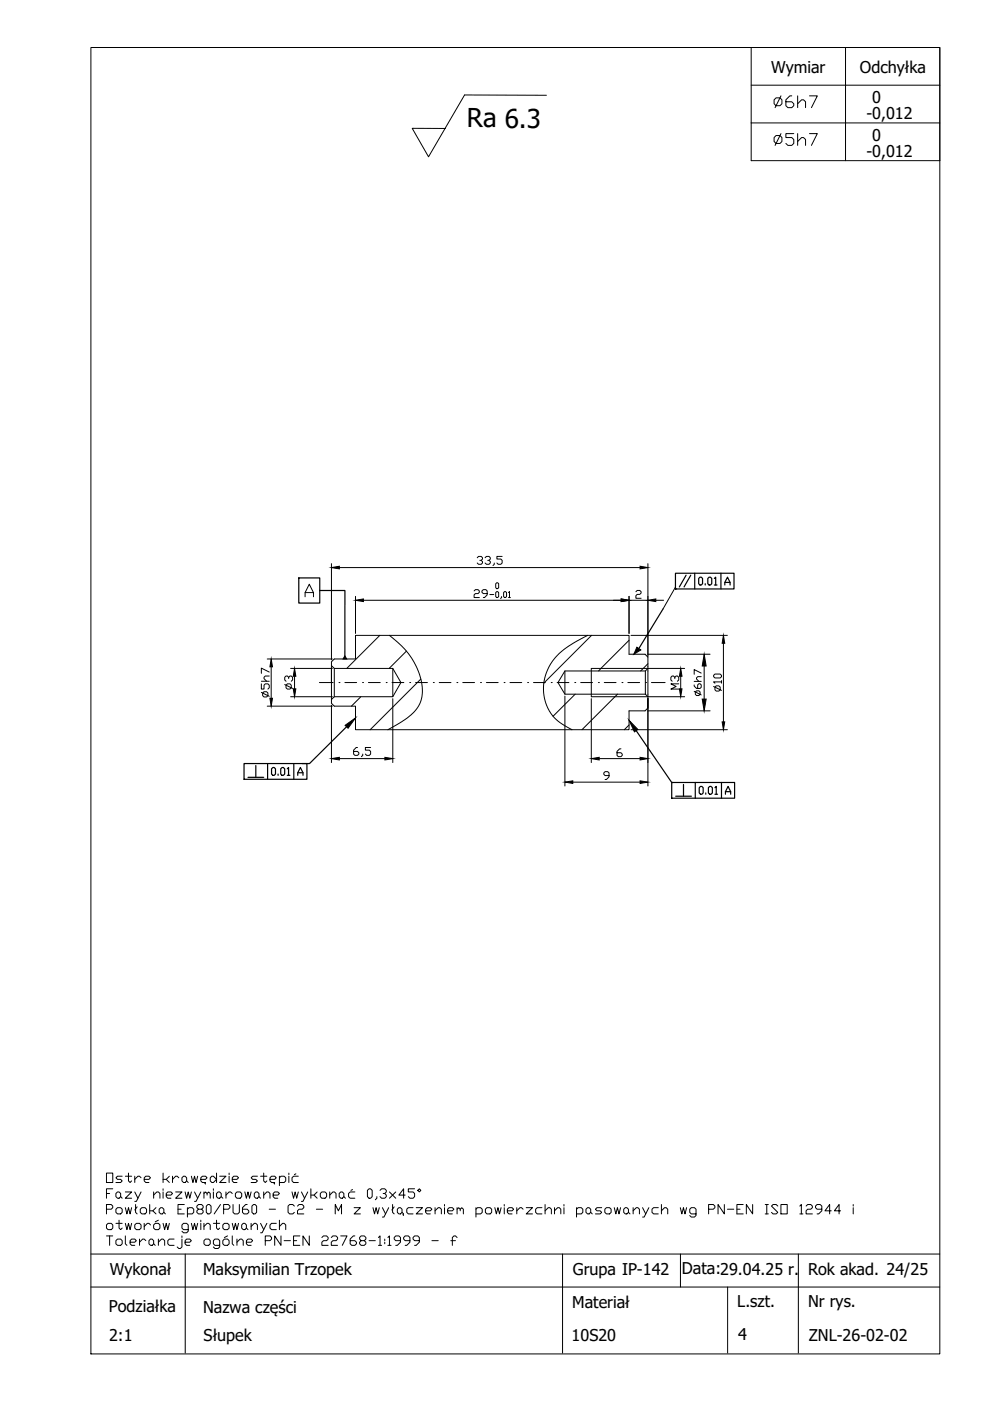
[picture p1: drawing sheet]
<svg xmlns="http://www.w3.org/2000/svg" width="210mm" height="297mm" viewBox="0 0 210 297" stroke-linecap="round" stroke-linejoin="round" font-family="sans-serif">
<!-- layer: tabelka -->
<path d="M159.3 10.1v24h40M159.3 18.1h40M179.3 10.1v24M159.3 26.1h40M19.3 272.9h180M19.3 265.9h180M39.3 265.9v21M119.3 265.9v21M144.3 265.9v7M154.3 272.9v14M169.3 265.9v21" fill="none" stroke="#000" stroke-width=".21"/>
<!-- layer: kontury -->
<path d="M19.3 10.1h180v277h-180z" fill="none" stroke="#000" stroke-width=".21"/>
<!-- layer: Hatch (ANSI) -->
<path d="M80.5 134.7l-7 7M86.2 138.1l-3.7 3.6M125.4 134.7l-10.1 10.1M133.4 135.7l-6 6M76.5 147.7l-2 2M89.2 144l-10.7 10.7M122 147.2l-4.7 4.7M130.9 147.2l-7.5 7.5M133.4 153.7l-1 1M137.4 140.7l-1 1" fill="none" stroke="#000" stroke-width=".21"/>
<!-- layer: Visible Narrow (ISO) -->
<path d="M125.4 141.7h12M125.4 147.7h12" fill="none" stroke="#000" stroke-width=".21"/>
<!-- layer: Visible (ISO) -->
<path d="M133.4 138.7v-4h-58v5h-4.5M70.9 149.7h4.5v5h58v-4M119.8 142.3v4.9M125.4 141.7v6M136.8 142.3h-17l-1.5 2.4 1.5 2.5h17M137.4 141.3v.4M137.4 142.3v5.8" fill="none" stroke="#000" stroke-width=".21"/>
<!-- layer: osie -->
<g fill="none" stroke="#000" stroke-width=".21">
<path d="M67.7 144.7h2.9M71.9 144.7h.1M73.1 144.7h2.5M76.9 144.7h.1M78.1 144.7h2.5M81.9 144.7h.1M83.1 144.7h2.5M86.9 144.7h.1M88.1 144.7h2.5M91.9 144.7h.1M93.1 144.7h2.5M96.9 144.7h.1"/>
<path d="M98.1 144.7h2.5M101.9 144.7h.1M103.1 144.7h2.5M106.9 144.7h.1M108.1 144.7h2.5M111.9 144.7h.1M113.1 144.7h2.5M116.9 144.7h.1M118.1 144.7h2.5M121.9 144.7h.1M123.1 144.7h2.5M126.9 144.7h.1"/>
<path d="M128.1 144.7h2.5M131.9 144.7h.1M133.1 144.7h2.5M136.9 144.7h.1M138.1 144.7h2.9"/>
</g>
<!-- layer: 0 -->
<path d="M199.3 10.1v24M70.9 139.7l-.6 .6v8.8l.6 .6M82.6 134.7a15.7 15.7 0 0 1 6.9 11.4 6.8 6.8 0 0 1-3.6 6.4l-3.7 2.2M124.6 134.7a17.9 17.9 0 0 0-7.8 6 9.3 9.3 0 0 0 3.7 13.6l.8 .4M133.4 138.7h3.4l.6 .6v2M70.3 141.1l.6 .6v6M70.3 141.7v3M70.9 141.7h12.4v6h-12.4M70.9 147.7l-.6 .6M83.3 141.7l1.7 3-1.7 3M137.4 142.3v-.6l-.6 .6v4.9l.6 .5M137.4 150.1v-2v2l-.6 .6h-3.4" fill="none" stroke="#000" stroke-width=".21"/>
<!-- layer: wymiary -->
<g fill="none" stroke="#000" stroke-width=".25">
<path d="M63.4 122.5h4.4v5.4h-4.4zM67.8 125.2h5.3v13.9M140.6 129.1l-5.2 8.4M143.2 121.5h12.4v3.4h-12.4zM143.2 124.9h.2M145.5 121.9l-1.5 2.5M146.5 121.9l-1.5 2.5M147.3 121.5v3.4M148.1 122.6l.3-.2h.3l.3 .2v1.2l-.3 .2h-.3l-.3-.2zM149.5 123.8v.2M150.1 122.6l.2-.2h.3l.3 .2v1.2l-.3 .2h-.3l-.2-.2zM151.5 122.6l.2-.2v1.6"/>
<path d="M151.5 124h.5M152.9 121.5v3.4M153.7 124v-.5l.5-1.1 .6 1.1v.5M153.7 123.5h1.1M73.5 154.1l-7.9 7.8h-1.5M134.9 154.9l7.5 11h.3M51.7 161.9h13.4v3.3h-13.4zM52.6 164.8h3.3M54.2 162.3v2.5M56.7 161.9v3.3M57.8 162.7h.3l.3 .3v1.1l-.3 .3h-.3l-.2-.3v-1.1zM59 164.1v.3"/>
<path d="M59.5 163l.3-.3h.3l.3 .3v1.1l-.3 .3h-.3l-.3-.3zM60.9 163l.3-.3v1.7M60.9 164.4h.6M62.3 161.9v3.3M63.1 164.4v-.6l.6-1.1 .5 1.1v.6M63.1 163.8h1.1M142.4 165.9h13.4v3.3h-13.4zM143.3 168.8h3.3M144.9 166.3v2.5M147.4 165.9v3.3M148.5 166.7h.3l.3 .3v1.1l-.3 .3h-.3l-.2-.3v-1.1zM149.6 168.1v.3"/>
<path d="M150.2 167l.3-.3h.2l.3 .3v1.1l-.3 .3h-.2l-.3-.3zM151.6 167l.3-.3v1.7M151.6 168.4h.5M153 165.9v3.3M153.8 168.4v-.6l.6-1.1 .5 1.1v.6M153.8 167.8h1.1"/>
</g>
<g fill="none" stroke="#000" stroke-width=".21">
<path d="M115.9 20.2l-17.4-.1-7.6 13.1-3.5-6h7M70.3 119.5v20.4M137.4 119.5v19.8M56.7 139.7h13.8M64.7 126.5v-.9l.9-1.7 .9 1.7v.9M64.7 125.6h1.8M71.9 120.3h63.8M75.4 126.4v7.9M77 127.3h54.7M100.5 125.3l.3-.3h.6l.2 .3v.3l-.2 .3h-.6l-.3 .2v.6h1.1M103.3 125.9h-.8l-.3-.3v-.3l.3-.3h.5l.3 .3v.8l-.6 .6h-.2M103.9 126.1h.8"/>
<path d="M105.3 123.6l.4 .2v.8l-.2 .2-.4-.2v-.8zM105.3 125.4l.4 .2v.9l-.2 .2-.4-.2v-.9zM106.4 126.5l-.3 .4M107 125.4l.4 .2v.9l-.2 .2-.4-.2v-.9zM107.8 125.6l.2-.2v1.3M107.8 126.7h.4M133.4 126.4v7.9M133.4 127.3h4M133.8 134.7h20.4M134.8 125.5l.3-.3h.5l.3 .3v.2l-.3 .3h-.5l-.3 .3v.5h1.1M137.4 138.7h13.1M139 127.3h1.7"/>
<path d="M143.2 124.5l-2.6 4.6M153.4 136.4v16.7M56.7 149.7h13.8M60.4 145.1l1.6 .9M60.6 145.3l.3-.3h.6l.3 .3v.5l-.3 .3h-.6l-.3-.3zM61.2 143.9v-.3l-.3-.3h-.3l-.2 .3v.6l.2 .2M61.2 143.6l.3-.3h.3l.2 .3v.6l-.2 .2M61.6 147.7h8.9M61.6 141.7h8.9M62.5 143.4v2.6M70.3 149.5v12.2M83.3 148.1v13.6"/>
<path d="M119.8 147.6v19.1M125.4 148.1v13.6M131.7 158.8h-.3l-.6 .5v.9l.3 .2h.6l.2-.2v-.3l-.2-.3h-.9M133.8 154.7h20.4M137.4 147.7h7.8M137.4 141.7h7.8M137.4 148.1v18.6M137.4 150.7h13.1M71.9 160.8h9.7M121.4 165.8h14.3M127 160.8h8.7M129.1 164.4h-.8l-.3-.2v-.3l.3-.3h.6l.2 .3v.8l-.5 .6h-.3"/>
</g>
<g fill="#000" stroke="#000" stroke-width=".21">
<path d="M70.3 120.3l1.6-.2v.5zM73.1 139.1l.4 .6h-.8zM75.4 127.3l1.6-.3v.5zM131.7 127l1.7 .3-1.7 .2zM135.7 120.1l1.7 .2-1.7 .3zM135 137.2l.9 .6-1.5 .9zM137.4 127.3l1.6-.3v.5zM153.4 134.7l.3 1.7h-.6zM62.2 146h.5l-.2 1.7zM62.5 141.7l.2 1.7h-.5zM73.2 153.8l2.2-1.6-1.6 2.2zM133.4 152.7l1.8 2-.7 .5z"/>
<path d="M149.3 138.7l.4 2.5h-.8zM148.9 148.2h.8l-.4 2.5zM153.1 153.1h.6l-.3 1.6zM70.3 160.8l1.6-.2v.5zM81.6 160.6l1.7 .2-1.7 .3zM119.8 165.8l1.6-.2v.5zM125.4 160.8l1.6-.2v.5zM135.7 160.6l1.7 .2-1.7 .3zM135.7 165.6l1.7 .2-1.7 .3z"/>
</g>
<!-- layer: kreskowanie -->
<path d="M127.4 141.7l-.5 .6M136.4 141.7l-.6 .6" fill="none" stroke="#000" stroke-width=".21"/>
<!-- layer: opis -->
<g fill="none" stroke="#000" stroke-width=".21">
<path d="M22.6 248.7h1.3v2h-1.3zM22.6 256.4h1l.3-.4v-.3l-.3-.3h-1v2M22.6 259.7l.3-.3h.7l.3 .3v.7l-.3 .3h-.7l-.3-.3zM22.6 253h.6M23.9 252h-1.3v2M24.6 253l.3-.3h.3l.4 .3v.7l-.4 .3h-.3l-.3-.3zM24.6 256.4l.3-.4h.7l.3 .4v.6l-.3 .4h-.7l-.3-.4zM24.6 259.4h1.3M25.2 258.7v1.7l.4 .3 .3-.3M25.6 253.7l.3 .3M25.9 249.4h-1l-.3 .3 .3 .3h.7l.3 .4-.3 .3h-1M26.6 252.7h1.3l-1.3 1.3h1.3"/>
<path d="M26.6 256l.3 1.4 .3-1.4 .4 1.4 .3-1.4M26.6 259.4l.3 1.3 .3-1.3 .4 1.3 .3-1.3M26.6 249.4h1.3M27.2 248.7v1.7l.4 .3 .3-.3M28.6 259.7l.3-.3h.7l.3 .3v.7l-.3 .3h-.7l-.3-.3zM28.6 249.4v1.3M28.6 252.7l.6 1.3M28.7 255.4v1.6l.4 .4M29.1 255.9l-.5 .6M29.7 256.4l.4-.4h.6l.4 .4v.6l-.4 .4h-.6l-.4-.4zM29.9 249.7l-.3-.3h-.4l-.6 .6M29.9 252.7l-1 2h-.3"/>
<path d="M30.6 250h1l.3-.3-.3-.3h-.7l-.3 .3v.7l.3 .3h.7M30.6 259.4v1.3M31.7 255.4v2M31.9 259.7l-.3-.3h-.4l-.6 .6M32.4 256.7l.7 .7M32.6 253.4l.6-.7h.4l.3 .3v1M32.6 259.7l.3-.3h.7l.3 .3v.7l-.3 .3h-.7l-.3-.3zM32.6 252.7v1.3M33.1 256l-.7 .7h-.7M33.6 258.7l-.7 .3M33.7 256.4l.4-.4h.3l.3 .4v.6l-.3 .4h-.3l-.4-.4zM34.6 259.4l.3 1.3 .3-1.3 .4 1.3 .3-1.3"/>
<path d="M34.6 248.7v2M34.6 252v.4M34.6 252.7v1.3M34.7 257l.4 .4M35.2 253.4h1l.4-.4-.4-.3h-.6l-.4 .3v.7l.4 .3h.6M35.2 250l.7 .7M35.9 249.4l-.7 .6h-.6M36.6 249.4v1.3M37.2 252.7h1.4l-1.4 1.3h1.4M37.7 256.4h.7M37.9 249.7l-.3-.3h-.4l-.6 .6M38.6 249.7l.3-.3h.3l.4 .3v.7l-.4 .3h-.3l-.3-.3z"/>
<path d="M39.1 255.4h-1.4v2h1.4M39.2 252.7l.4 1.3 .3-1.3 .3 1.3 .4-1.3M39.6 250.4l.3 .3M39.7 256.4l.4-.4h.6l.4 .4v.6l-.4 .4h-1M39.7 256v2M40.6 249.4l.3 1.3 .3-1.3 .4 1.3 .3-1.3M40.6 259.4l.3 1.3 .3-1.3 .4 1.3 .3-1.3M41.2 252.7l.7 1.3M42.1 256.4l-.4-.4v-.3l.4-.3h.6l.4 .3v.3l-.4 .4h-.6l-.4 .3v.3l.4 .4h.6l.4-.4v-.3l-.4-.3M42.6 250h1l.3-.3-.3-.3h-.7l-.3 .3v.7l.3 .3h.7l-.2 .2 .2 .1M42.6 252.7l-1 2h-.4M42.6 258.7v.3"/>
<path d="M42.6 259.4v1.3M43.2 253l.4-.3 .3 .3v.4M43.2 252.7v1.3M43.2 259.4v1.3M43.7 255.7l.4-.3h.3l.3 .3v1.3l-.3 .4h-.3l-.4-.4zM43.9 253l.3-.3 .4 .3v1M44.6 249.7l.3-.3h.3l.7 .6-.7 .7h-.3l-.3-.3zM45.2 252v.4M45.2 252.7v1.3M45.2 259.4h1.4M45.9 253l.3-.3h.4l.3 .3v.7l-.3 .3h-.4l-.3-.3zM45.9 258.7v1.7l.3 .3 .4-.3"/>
<path d="M45.9 248.7v2M46.6 249.4h1.3l-1.3 1.3h1.3M46.7 255.4l-1.3 2M46.9 253.7l.3 .3M47.4 256.4h1l.3-.4v-.3l-.3-.3h-1v2M47.6 259.4h.6l.4 .3v.7l-.4 .3h-.6l-.4-.3v-.7zM47.9 252.7v1.3M48.6 248.7v.3M48.6 249.4v1.3M49.2 250h1l.4-.3-.4-.3h-.6l-.4 .3v.7l.4 .3h.6M49.2 253l-.3-.3h-.3l-.7 .7M49.2 259.4l.4 1.3 .3-1.3 .3 1.3 .4-1.3"/>
<path d="M49.4 255.4v1.6l.3 .4h.7l.3-.4v-1.6M49.9 253l.3-.3h.7l.3 .3v.7l-.3 .3h-.7l-.3-.3zM51.6 259.4h.3l.3 .3v.7l-.3 .3h-.3l-.4-.3v-.7zM51.9 252.7l.3 1.3 .4-1.3 .3 1.3 .3-1.3M52.4 255.4h-.3l-.7 .6v1l.3 .4h.7l.3-.4v-.3l-.3-.3h-1M53.2 259.4v1.3M53.4 255.7l.3-.3h.4l.3 .3v1.3l-.3 .4h-.4l-.3-.4zM53.9 253l.3-.3h.4l.3 .3v.7l-.3 .3h-.4l-.3-.3zM54.6 249.4h-1l-.4 .3 .4 .3h.6l.4 .4-.4 .3h-1M54.9 253.7l.3 .3M55.2 249.4h1.4M55.2 259.4l.7 1.3"/>
<path d="M55.9 248.7v1.7l.3 .3 .4-.3M55.9 253.4l.7-.7h.3l.3 .3v1M55.9 252.7v1.3M56.6 259.4l-1 2h-.4M57.1 256.4h1.3M57.2 250h1l.4-.3-.4-.3h-.6l-.4 .3v.7l.4 .3h.6l-.1 .2 .1 .1M57.9 253.4h1l.3-.4-.3-.3h-.7l-.3 .3v.7l.3 .3h.7M58.6 259.4h-1l-.4 .3v.7l.4 .3h1M59.2 249.7l.4-.3h.6l.4 .3v.7l-.4 .3h-1M59.2 249.4v2M59.2 258.7v2M61.2 248.7v.3"/>
<path d="M61.2 249.4v1.3M61.9 252.7l.3 1.3 .4-1.3 .3 1.3 .3-1.3M62.4 255.7l-.3-.3h-.7l-.3 .3v1.3l.3 .4h.7l.3-.4M62.7 248.9l-.3 .1M63.1 255.7l.3-.3h.7l.3 .3v.3l-.3 .4h-.7l-.3 .3v.7h1.3M63.2 249.4h-1l-.3 .3v.7l.3 .3h1M63.9 252.7l.7 1.3M65.2 252.7l-1 2h-.3M65.9 252v2M66.6 253.4l.6 .6M67.1 256.4h1.3M67.2 252.7l-.6 .7h-.7"/>
<path d="M67.9 253l.3-.3h.7l.3 .3v.7l-.3 .3h-.7l-.3-.3zM69.9 253.4l.7-.7h.3l.3 .3v1M69.9 252.7v1.3M71.1 257.4v-2l.6 1.3 .7-1.3v2M71.9 253l.3-.3h.4l.3 .3v.7l-.3 .3h-.4l-.3-.3zM72.9 253.7l.3 .3M74.7 252.2l-.3 .2M75.1 256h1.3l-1.3 1.4h1.3M75.2 252.7h-1l-.3 .3v.7l.3 .3h1M77.9 252.4l.3-.4h.4l.3 .4v1.3l-.3 .3h-.4l-.3-.3zM79.1 256l.3 1.4 .3-1.4 .4 1.4 .3-1.4M79.9 253.7v.3l-.3 .4"/>
<path d="M80.6 252.4l.3-.4h.7l.3 .4v.3l-.3 .3h-.4M81.1 256l.6 1.4M81.6 253l.3 .4v.3l-.3 .3h-.7l-.3-.3M82.4 256l-1 2h-.3M82.6 252.7l1.3 1.3M83.2 255.4v1.6l.4 .4M83.6 255.9l-.5 .6M83.9 252.7l-1.3 1.3M84.2 256.4l.4-.4h.3l.3 .4v.6l-.3 .4h-.3l-.4-.4zM85.2 257l.4 .4-.2 .1 .2 .2M85.9 253.4h-1.3l1-1.4v2M87.6 256h-1l-.4 .4v.6l.4 .4h1"/>
<path d="M87.9 252h-1.3v.7h1l.3 .3v.7l-.3 .3h-.7l-.3-.3M88.2 256h1.4l-1.4 1.4h1.4M88.6 252.4l.3-.4 .3 .4-.3 .3zM90.2 256.7h1l.4-.3-.4-.4h-.6l-.4 .4v.6l.4 .4h.6M92.2 256.7l.7-.7h.3l.4 .4v1M92.2 256v1.4M94.2 255.4v.3M94.2 256v1.4M94.9 256.7h1l.3-.3-.3-.4h-.7l-.3 .4v.6l.3 .4h.7M96.9 256.4l.3-.4 .4 .4v.3M96.9 256v1.4M97.6 256.4l.3-.4 .3 .4v1"/>
<path d="M100.9 256.4l.3-.4h.7l.3 .4v.6l-.3 .4h-1M100.9 256v2M102.9 256.4l.3-.4h.7l.3 .4v.6l-.3 .4h-.7l-.3-.4zM104.9 256l.3 1.4 .4-1.4 .3 1.4 .3-1.4M106.9 255.4v.3M106.9 256v1.4M107.6 256.7h1l.3-.3-.3-.4h-.7l-.3 .4v.6l.3 .4h.7M109.6 256v1.4M110.9 256.4l-.3-.4h-.4l-.6 .7M111.6 256h1.3l-1.3 1.4h1.3M114.9 256h-1l-.3 .4v.6l.3 .4h1M115.6 256.7l.6-.7h.4l.3 .4v1"/>
<path d="M115.6 255.4v2M117.6 256.7l.6-.7h.4l.3 .4v1M117.6 256v1.4M119.6 255.4v.3M119.6 256v1.4M122.2 256.4l.4-.4h.6l.4 .4v.6l-.4 .4h-1M122.2 256v2M124.2 256.4l.4-.4h.3l.3 .4v.6l-.3 .4h-.3l-.4-.4zM125.2 257l.4 .4M127.6 256h-1l-.4 .4 .4 .3h.6l.4 .3-.4 .4h-1M128.2 256.4l.4-.4h.6l.4 .4v.6l-.4 .4h-.6l-.4-.4zM130.2 256l.4 1.4 .3-1.4 .3 1.4 .4-1.4"/>
<path d="M132.2 256.4l.4-.4h.3l.3 .4v.6l-.3 .4h-.3l-.4-.4zM133.2 257l.4 .4M134.2 256.7l.7-.7h.3l.4 .4v1M134.2 256v1.4M136.2 256l.7 1.4M137.6 256l-1 2h-.4M139.6 256h-1l-.4 .4v.6l.4 .4h1M140.2 256.7l.7-.7h.3l.4 .4v1M140.2 255.4v2M144.2 256l.4 1.4 .3-1.4 .3 1.4 .4-1.4M147.6 257.4h-1l-.4-.4v-.6l.4-.4h.6l.4 .4v1.3l-.4 .3h-.6l-.4-.3M150.2 256.4h1l.4-.4v-.3l-.4-.3h-1v2"/>
<path d="M153.6 255.4v2l-1.4-2v2M154.2 256.4h1.4M156.2 256.4h.7M157.6 255.4h-1.4v2h1.4M159.6 255.4v2l-1.4-2v2M162.2 257.4h.7M162.2 255.4h.7M162.6 255.4v2M164.9 255.7l-.3-.3h-.7l-.3 .3 1.3 1.3-.3 .4h-.7l-.3-.4M165.6 255.4h1.3v2h-1.3zM169.6 255.7l.3-.3v2M169.6 257.4h.6"/>
<path d="M170.9 255.7l.3-.3h.7l.3 .3v.3l-.3 .4h-.7l-.3 .3v.7h1.3M174.2 256.4h-1l-.3-.4v-.3l.3-.3h.7l.3 .3v1l-.6 .7h-.4M176.2 256.7h-1.3l1-1.3v2M178.2 256.7h-1.3l1-1.3v2M180.9 255.4v.3M180.9 256v1.4M22.6 262h1.3M23.2 262v2M24.6 263l.3-.3h.7l.3 .3v.7l-.3 .3h-.7l-.3-.3zM26.6 262v1.7l.3 .3M27.6 263.4h1l.3-.4-.3-.3h-.7l-.3 .3v.7l.3 .3h.7M29.6 262.7v1.3"/>
<path d="M30.9 263l-.3-.3h-.4l-.6 .7M31.9 262.7h.3l.4 .3v.7l-.4 .3h-.3l-.3-.3v-.7zM32.6 263.7l.3 .3M33.6 263.4l.6-.7h.4l.3 .3v1M33.6 262.7v1.3M36.9 262.7h-1l-.3 .3v.7l.3 .3h1M38.6 262.7v1.7l-.4 .3h-.3l-.3-.3M38.6 262v.4M39.2 263.4h1l.4-.4-.4-.3h-.6l-.4 .3v.7l.4 .3h.6M39.9 260.7h-1l-.3-.3v-.7l.3-.3h.7l.3 .3v1.3l-.3 .4h-.7l-.3-.4M43.2 260l.7-.6h.3l.4 .3v1M43.6 262.7h.6l.4 .3v.7l-.4 .3h-.6l-.4-.3v-.7z"/>
<path d="M46.6 264h-1l-.4-.3v-.7l.4-.3h.6l.4 .3v1.4l-.4 .3h-.6l-.4-.3M47.6 262.7h.6l.4 .3v.7l-.4 .3h-.6l-.4-.3v-.7zM48.2 262l-.6 .4M49.2 262v1.7l.4 .3M50.2 263.4l.7-.7h.3l.4 .3v1M50.2 262.7v1.3M52.2 263.4h1l.4-.4-.4-.3h-.6l-.4 .3v.7l.4 .3h.6M52.2 260.4l.4 .3M53.2 260l.7-.6h.3l.4 .3v1M56.2 263h1l.4-.3v-.3l-.4-.4h-1v2M59.2 260l.7-.6h.3l.4 .3v1M59.6 262v2l-1.4-2v2"/>
<path d="M60.2 263h1.4M62.2 263h.7M63.6 262h-1.4v2h1.4M65.6 262v2l-1.4-2v2M68.2 262.4l.4-.4h.6l.4 .4v.3l-.4 .3h-.6l-.4 .4v.6h1.4M70.2 262.4l.4-.4h.6l.4 .4v.3l-.4 .3h-.6l-.4 .4v.6h1.4M72.2 262h1.4l-1 2M75.2 262h-.3l-.7 .7v1l.4 .3h.6l.4-.3v-.3l-.4-.4h-1M76.6 263l-.4-.3v-.3l.4-.4h.6l.4 .4v.3l-.4 .3h-.6l-.4 .4v.3l.4 .3h.6l.4-.3v-.3l-.4-.4M78.2 263h1.4M80.2 262.4l.4-.4v2M80.2 264h.7"/>
<path d="M81.6 262.7v.3M81.6 263.4v.3M82.2 262.4l.4-.4v2M82.2 264h.7M84.9 263h-1l-.3-.3v-.3l.3-.4h.7l.3 .4v1l-.7 .6h-.3M86.9 263h-1l-.3-.3v-.3l.3-.4h.7l.3 .4v1l-.7 .6h-.3M88.9 263h-1l-.3-.3v-.3l.3-.4h.7l.3 .4v1l-.7 .6h-.3M91.6 263h1.3M95.6 263h1M96.9 262.4l-.3-.4h-.4l-.3 .4v1.6"/>
</g>
<g font-size="5.7">
<text x="163" y="24">6h7</text>
<text x="163" y="32.1">5h7</text>
</g>
<text font-size="5.5" x="99" y="27">Ra 6.3</text>
<g font-size="4.9">
<text x="99.8" y="121">33,5</text>
<text x="153.8" y="147.8" transform="rotate(-90 153.8 147.8)">10</text>
<text x="73.7" y="161.6">6,5</text>
</g>
<g font-size="4.4">
<text x="57.9" y="148.9" transform="rotate(-90 57.9 148.9)">5h7</text>
<text x="144.6" y="147.5" transform="rotate(-90 144.6 147.5)">M3</text>
<text x="149.6" y="148.9" transform="rotate(-90 149.6 148.9)">6h7</text>
</g>
<g font-size="3.4">
<text x="163.5" y="15.4">Wymiar</text>
<text x="182.3" y="15.5">Odchyłka</text>
<text x="184.9" y="21.9">0</text>
<text x="183.7" y="25.2">-0,012</text>
<text x="184.9" y="29.9">0</text>
<text x="183.7" y="33.2">-0,012</text>
<text x="23.3" y="270.3">Wykonał</text>
<text x="43.1" y="270.3">Maksymilian Trzopek</text>
<text x="121.5" y="270.2">Grupa IP-142</text>
<text x="144.6" y="270.2">Data:29.04.25 r.</text>
<text x="171.3" y="270.3">Rok akad. 24/25</text>
<text x="23.1" y="278.3">Podziałka</text>
<text x="43.1" y="278.5">Nazwa części</text>
<text x="121.3" y="277.3">Materiał</text>
<text x="156.3" y="277.2">L.szt.</text>
<text x="171.3" y="277.2">Nr rys.</text>
<text x="23.1" y="284.2">2:1</text>
<text x="43.2" y="284.3">Słupek</text>
<text x="121.2" y="284.2">10S20</text>
<text x="156.5" y="284.2">4</text>
<text x="171.5" y="284.2">ZNL-26-02-02</text>
</g>
</svg>
